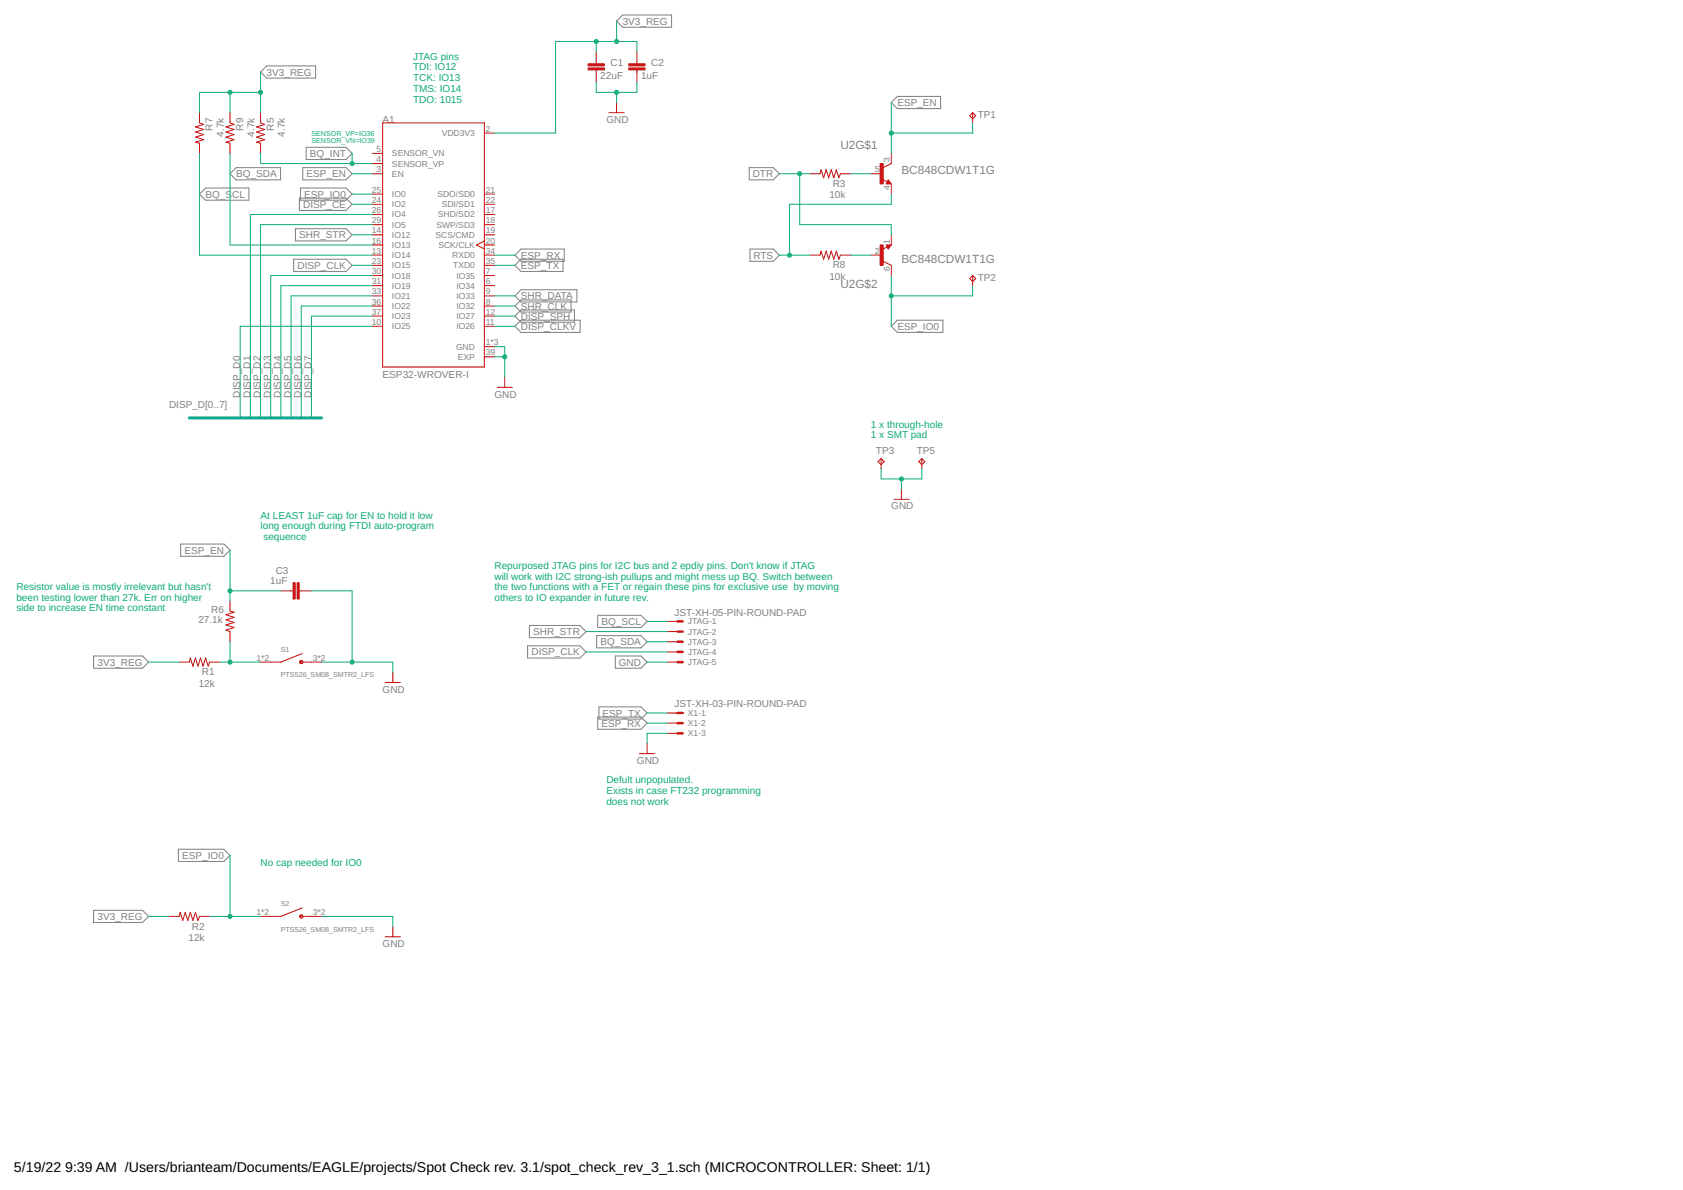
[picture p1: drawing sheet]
<svg xmlns="http://www.w3.org/2000/svg" width="420mm" height="297mm" viewBox="0 0 420 297" stroke-linecap="round" stroke-linejoin="round" font-family="sans-serif">
<g fill="none" stroke="#808080" stroke-width=".25">
<path d="M65 18l1.6-1.6h12.2v3.1h-12.2zM153.9 5.3l1.5-1.6h12.3v3.1h-12.3zM76.4 36.8h10l1.5 1.5-1.5 1.5h-10zM222.5 25.6l1.5-1.5h10.8v3h-10.8zM49.8 48.5l1.5-1.6h10.8v3.1h-10.8zM57.4 43.4l1.5-1.6h11.1v3.1h-11.1zM73.7 57.1h12.7l1.5 1.5-1.5 1.5h-12.7zM74.7 49.5h11.7l1.5 1.5-1.5 1.5h-11.7zM75 46.9h11.4l1.5 1.6-1.5 1.5h-11.4zM75.6 41.8h10.8l1.5 1.6-1.5 1.5h-10.8zM187 41.8h6l1.6 1.6-1.6 1.5h-6zM73.3 64.7h13.1l1.5 1.5-1.5 1.6h-13.1z"/>
<path d="M130.1 72.3h13.9v3.1h-13.9l-1.6-1.5zM130.1 64.7h10.5v3.1h-10.5l-1.6-1.6zM130.1 62.2h10.8v3h-10.8l-1.6-1.5zM130.1 79.9h14.7v3.1h-14.7l-1.6-1.6zM130.1 74.9h12.5v3h-12.5l-1.6-1.5zM130.1 77.4h13.3v3h-13.3l-1.6-1.5zM187.2 62.2h5.8l1.6 1.5-1.6 1.5h-5.8zM222.5 81.4l1.5-1.5h11.4v3.1h-11.4zM45.1 135.8h10.8l1.5 1.5-1.5 1.6h-10.8zM132.2 156.1h12.6l1.5 1.5-1.5 1.6h-12.6zM148.9 158.7h11.1l1.5 1.5-1.5 1.5h-11.1zM149.2 153.6h10.8l1.5 1.5-1.5 1.5h-10.8z"/>
<path d="M23.4 163.7h12.2l1.5 1.6-1.5 1.5h-12.2zM131.7 161.2h13.1l1.5 1.5-1.5 1.6h-13.1zM149.2 179h10.8l1.5 1.5-1.5 1.5h-10.8zM149.5 176.4h10.5l1.5 1.6-1.5 1.5h-10.5zM153.6 163.7h6.4l1.5 1.6-1.5 1.5h-6.4zM44.5 212h11.4l1.5 1.5-1.5 1.5h-11.4zM23.4 227.2h12.2l1.5 1.5-1.5 1.6h-12.2z"/>
</g>
<g fill="none" stroke="#c90d0c" stroke-width=".25">
<path d="M148.8 12.9v3M148.8 17.5v3M159 12.9v3M159 17.5v3M49.8 28.1v2.6l1 .4-2 .6 2 .6-2 .7 2 .6-2 .6 2 .7-2 .6 1 .3v2.5M57.4 28.1v2.6l1 .4-2 .6 2 .6-2 .7 2 .6-2 .6 2 .7-2 .6 1 .3v2.5M65 28.1v2.6l1.1 .4-2.1 .6 2.1 .6-2.1 .7 2.1 .6-2.1 .6 2.1 .7-2.1 .6 1 .3v2.5M93 38.3h2.5M95.5 30.7h25.4v60.9h-25.4zM120.9 33.2h2.6M152 28.1h3.8M153.9 25.6v2.5"/>
<path d="M222.5 38.3v2.5l-2 1M242.1 28.9l.7-.8 .8 .8-.8 .8zM242.8 28.1v2.6M93 43.4h2.5M93 40.8h2.5M93 53.5h2.5M93 56.1h2.5M93 58.6h2.5M93 48.5h2.5M93 51h2.5M120.9 53.5h2.6M120.9 56.1h2.6"/>
<path d="M120.9 58.6h2.6M120.9 48.5h2.6M120.9 51h2.6M202.2 43.4h2.5l.3-1 .6 2 .6-2 .7 2 .6-2 .7 2 .6-2 .6 2 .4-1h2.5M217.4 43.4h2.6M220.3 44.8l1.2 .6M221.7 44.9l.8 1h-1.3zM221.7 45.4l.2 .3h-.4l.2-.6 .5 .7h-.7M222.5 45.9v2.6M222.5 58.6v2.6M93 61.2h2.5M93 63.7h2.5"/>
<path d="M93 66.2h2.5M93 68.8h2.5M93 71.3h2.5M93 73.9h2.5M93 76.4h2.5M93 78.9h2.5M120.9 61.2h2.6M120.9 63.7h2.6M120.9 60.2l-2 1 2 .9M120.9 66.2h2.6M120.9 68.8h2.6M120.9 71.3h2.6"/>
<path d="M120.9 73.9h2.6M120.9 76.4h2.6M120.9 78.9h2.6M202.2 63.7h2.5l.3-1 .6 2 .6-2 .7 2 .6-2 .7 2 .6-2 .6 2 .4-1h2.5M217.4 63.7h2.6M220.5 65.2l2 1v2.6M221.2 61.2h1.3l-.8 1zM221.5 61.3h.7l-.5 .6-.2-.5h.4l-.2 .3M221.5 61.6l-1.2 .7M242.1 69.5l.7-.7 .8 .7-.8 .8zM242.8 68.8v2.5M93 81.4h2.5"/>
<path d="M120.9 86.5h2.6M120.9 81.4h2.6M120.9 89.1h2.6M124.1 96.7h3.8M126 94.1v2.6M219.2 115.2l.8-.7 .7 .7-.7 .8zM220 114.5v2.5M229.4 115.2l.7-.7 .8 .7-.8 .8zM230.1 114.5v2.5M223.1 124.6h3.8M225 122.1v2.5M57.4 150v2.6l1 .2-2 .7 2 .6-2 .6 2 .7-2 .6 2 .6-2 .7 1 .3v2.6"/>
<path d="M70.1 147.5h3.1M74.7 147.5h3M166.6 155.1h2.6M166.6 157.6h2.6M44.7 165.3h2.6l.2-1 .7 2 .6-2 .6 2 .7-2 .6 2 .6-2 .7 2 .3-1h2.6M75.5 163.1l-5.4 2.2h-5.1M75.6 165.3h4.7M96.2 170.3h3.8M98.1 167.8v2.5M166.6 165.3h2.6M166.6 160.2h2.6M166.6 162.7h2.6"/>
<path d="M166.6 178h2.6M159.6 188.1h3.8M161.5 185.6v2.5M166.6 180.5h2.6M166.6 183h2.6M42.2 228.7h2.5l.3-1 .6 2.1 .6-2.1 .7 2.1 .6-2.1 .7 2.1 .6-2.1 .6 2.1 .4-1.1h2.5M75.5 226.6l-5.4 2.1h-5.1M75.6 228.7h4.7M96.2 233.8h3.8M98.1 231.3v2.5"/>
</g>
<g fill="#c90d0c" stroke="#c90d0c" stroke-width=".25">
<path d="M74.2 145.5h.5v4h-.5z"/>
<path d="M73.2 145.5h.5v4h-.5z"/>
<path d="M219.7 40.8h.8v5.1h-.8z"/>
<path d="M219.7 61.2h.8v5h-.8z"/>
<path d="M146.8 17h4.1v.5h-4.1z"/>
<path d="M146.8 15.9h4.1v.5h-4.1z"/>
<path d="M157 17h4v.5h-4z"/>
<path d="M157 15.9h4v.5h-4z"/>
</g>
<path d="M169.2 155.1h1.2M169.2 157.6h1.2M169.2 160.2h1.2M169.2 162.7h1.2M169.2 165.3h1.2M169.2 178h1.2M169.2 180.5h1.2M169.2 183h1.2" fill="none" stroke="#c90d0c" stroke-width=".61"/>
<g fill="#c90d0c" stroke="#c90d0c" stroke-width=".25">
<path d="M75 164.9a.41 .41 0 0 1 .6 .2 .41 .41 0 0 1-.3 .6 .41 .41 0 0 1-.5-.4h.2a.26 .26 0 0 1 .3-.3 .26 .26 0 0 1 .1 .5 .26 .26 0 0 1-.4-.1l-.2-.1z" fill-rule="evenodd"/>
<path d="M75 228.4a.41 .41 0 0 1 .6 .2 .41 .41 0 0 1-.3 .5 .41 .41 0 0 1-.5-.4h.2a.26 .26 0 0 1 .3-.2 .26 .26 0 0 1 .1 .5 .26 .26 0 0 1-.4-.1l-.2-.2z" fill-rule="evenodd"/>
</g>
<path d="M47.3 104.3h33" fill="none" stroke="#0696d7" stroke-width=".76"/>
<g fill="none" stroke="#0dab76" stroke-width=".25">
<path d="M65 18v10.1M148.8 10.4v2.5M153.9 5.3v5.1M159 12.9v-2.5h-20.3v22.8h-15.2M49.8 38.3v25.4h43.2M57.4 23.1v5M57.4 38.3v22.9h35.6M65 23.1h-15.2v5M65 38.3v2.5h28M87.9 38.3v2.5M148.8 20.5v2.6h10.2v-2.6M153.9 23.1v2.5"/>
<path d="M222.5 25.6v12.7M242.8 30.7v2.5h-20.3M87.9 43.4h5.1M87.9 48.5h5.1M87.9 51h5.1M87.9 58.6h5.1M93 53.5h-30.5v50.8M93 56.1h-28v48.2M194.6 43.4h7.6M199.6 43.4v12.7h22.9v2.5M212.3 43.4h5.1M222.5 48.5v2.5h-25.4v12.7"/>
<path d="M87.9 66.2h5.1M93 68.8h-25.4v35.5M93 71.3h-22.9v33M93 73.9h-20.3v30.4M93 76.4h-17.8v27.9M93 78.9h-15.3v25.4M123.5 73.9h5M123.5 76.4h5M123.5 78.9h5M123.5 66.2h5M123.5 63.7h5M194.6 63.7h7.6"/>
<path d="M212.3 63.7h5.1M222.5 68.8v12.6M242.8 71.3v2.6h-20.3M93 81.4h-33v22.9M123.5 81.4h5M123.5 89.1h2.5M123.5 86.5h2.5v7.6M220 117v2.5h10.1v-2.5M225 119.5v2.6M57.4 137.3v12.7M57.4 147.5h12.7M77.7 147.5h10.2v17.8"/>
<path d="M146.3 157.6h20.3M161.5 155.1h5.1M37.1 165.3h7.6M54.9 165.3h10.1M57.4 160.2v5.1M80.3 165.3h17.8v2.5M146.3 162.7h20.3M161.5 165.3h5.1M161.5 178h5.1M161.5 160.2h5.1M161.5 180.5h5.1M166.6 183h-5.1v2.6"/>
<path d="M57.4 213.5v15.2M37.1 228.7h5.1M52.3 228.7h12.7M80.3 228.7h17.8v2.6"/>
</g>
<g fill="#0dab76" stroke="#0dab76" stroke-width=".25">
<circle cx="153.9" cy="10.4" r=".51"/>
<circle cx="148.8" cy="10.4" r=".51"/>
<circle cx="57.4" cy="23.1" r=".51"/>
<circle cx="65" cy="23.1" r=".51"/>
<circle cx="225" cy="119.5" r=".51"/>
<circle cx="87.9" cy="165.3" r=".51"/>
<circle cx="153.9" cy="23.1" r=".51"/>
<circle cx="126" cy="89.1" r=".51"/>
<circle cx="222.5" cy="33.2" r=".51"/>
<circle cx="57.4" cy="147.5" r=".51"/>
<circle cx="222.5" cy="73.9" r=".51"/>
<circle cx="57.4" cy="228.7" r=".51"/>
<circle cx="57.4" cy="165.3" r=".51"/>
<circle cx="197.1" cy="63.7" r=".51"/>
<circle cx="199.6" cy="43.4" r=".51"/>
<circle cx="87.9" cy="40.8" r=".51"/>
</g>
<g font-size="3.5">
<text x="3.5" y="292.5">5/19/22</text>
<text x="16.3" y="292.5">9:39 AM /Users/brianteam/Documents/EAGLE/projects/Spot Check rev. 3.1/spot_check_rev_3_1.sch (MICROCONTROLLER: Sheet: 1/1)</text>
</g>
<g font-size="2.9" fill="#808080">
<text x="209.8" y="37.3">U2G$1</text>
<text x="225" y="43.4">BC848CDW1T1G</text>
<text x="225" y="65.8">BC848CDW1T1G</text>
<text x="209.8" y="71.8">U2G$2</text>
</g>
<g font-size="2.5" fill="#808080">
<text x="155.5" y="6.2">3V3_REG</text>
<text x="152.4" y="16.6">C1</text>
<text x="162.6" y="16.6">C2</text>
<text x="66.6" y="18.9">3V3_REG</text>
<text x="149.9" y="19.6">22uF</text>
<text x="160" y="19.6">1uF</text>
<text x="224" y="26.5">ESP_EN</text>
<text x="244.1" y="29.4">TP1</text>
<text x="53.1" y="32.6" transform="rotate(-90 53.1 32.6)">R7</text>
<text x="55.9" y="34.1" transform="rotate(-90 55.9 34.1)">4.7k</text>
<text x="60.7" y="32.6" transform="rotate(-90 60.7 32.6)">R9</text>
<text x="63.5" y="34.1" transform="rotate(-90 63.5 34.1)">4.7k</text>
<text x="68.3" y="32.6" transform="rotate(-90 68.3 32.6)">R5</text>
<text x="71.1" y="34.1" transform="rotate(-90 71.1 34.1)">4.7k</text>
<text x="95.5" y="30.6">A1</text>
<text x="151.4" y="30.7">GND</text>
<text x="77.4" y="39.2">BQ_INT</text>
<text x="59" y="44.3">BQ_SDA</text>
<text x="76.5" y="44.3">ESP_EN</text>
<text x="187.9" y="44.3">DTR</text>
<text x="207.9" y="46.6">R3</text>
<text x="51.3" y="49.3">BQ_S</text>
<text x="58" y="49.3">CL</text>
<text x="75.7" y="51.9">DISP_CE</text>
<text x="76" y="49.3">ESP_IO0</text>
<text x="207.1" y="49.5">10k</text>
<text x="74.7" y="59.5">SHR_STR</text>
<text x="130.1" y="64.6">ESP_RX</text>
<text x="188.1" y="64.6">RTS</text>
<text x="74.3" y="67.1">DISP_CLK</text>
<text x="130.1" y="67.1">ESP_TX</text>
<text x="207.1" y="69.8">10k</text>
<text x="207.9" y="67">R8</text>
<text x="244.1" y="70">TP2</text>
<text x="130.1" y="74.7">SHR_DATA</text>
<text x="130.1" y="77.3">SHR_CLK</text>
<text x="130.1" y="79.8">DISP_SPH</text>
<text x="130.1" y="82.3">DISP_CLKV</text>
<text x="224" y="82.3">ESP_IO0</text>
<text x="95.5" y="94.2">ESP32-WROVER-I</text>
<text x="42.2" y="101.8">DISP_D[0..7]</text>
<text x="60" y="99.2" transform="rotate(-90 60 99.2)">DISP_D0</text>
<text x="62.5" y="99.2" transform="rotate(-90 62.5 99.2)">DISP_D1</text>
<text x="65" y="99.2" transform="rotate(-90 65 99.2)">DISP_D2</text>
<text x="67.6" y="99.2" transform="rotate(-90 67.6 99.2)">DISP_D3</text>
<text x="70.1" y="99.2" transform="rotate(-90 70.1 99.2)">DISP_D4</text>
<text x="72.7" y="99.2" transform="rotate(-90 72.7 99.2)">DISP_D5</text>
<text x="75.2" y="99.2" transform="rotate(-90 75.2 99.2)">DISP_D6</text>
<text x="77.7" y="99.2" transform="rotate(-90 77.7 99.2)">DISP_D7</text>
<text x="123.5" y="99.2">GND</text>
<text x="218.7" y="113.2">TP3</text>
<text x="228.8" y="113.2">TP5</text>
<text x="222.5" y="127.2">GND</text>
<text x="46" y="138.2">ESP_EN</text>
<text x="68.8" y="143.2">C3</text>
<text x="67.5" y="145.7">1uF</text>
<text x="49.5" y="155.6">27.1k</text>
<text x="52.7" y="153.1">R6</text>
<text x="150.2" y="156">BQ_SCL</text>
<text x="168.4" y="153.7">JST-XH-05-PIN-ROUND-PAD</text>
<text x="133.1" y="158.5">SHR_STR</text>
<text x="149.9" y="161.1">BQ_SDA</text>
<text x="24.3" y="166.2">3V3_REG</text>
<text x="132.7" y="163.6">DISP_CLK</text>
<text x="154.5" y="166.2">GND</text>
<text x="49.6" y="171.4">12k</text>
<text x="50.4" y="168.5">R1</text>
<text x="95.5" y="172.9">GND</text>
<text x="150.4" y="178.9">ESP_TX</text>
<text x="168.4" y="176.6">JST-XH-03-PIN-ROUND-PAD</text>
<text x="150.2" y="181.4">ESP_RX</text>
<text x="159" y="190.7">GND</text>
<text x="45.5" y="214.4">ESP_IO0</text>
<text x="24.3" y="229.6">3V3_REG</text>
<text x="47.9" y="232">R2</text>
<text x="47.1" y="234.8">12k</text>
<text x="95.5" y="236.4">GND</text>
</g>
<g font-size="2.5" fill="#0dab76">
<text x="103.1" y="14.9">JTAG pins</text>
<text x="103.1" y="17.6">TDI: IO12</text>
<text x="103.1" y="20.3">TCK: IO13</text>
<text x="103.1" y="22.9">TMS: IO14</text>
<text x="103.1" y="25.6">TDO: 1015</text>
<text x="217.4" y="106.7">1 x through-hole</text>
<text x="217.4" y="109.4">1 x SMT pad</text>
<text x="65" y="129.5">At LEAST 1uF cap for EN to hold it low</text>
<text x="65" y="132.1">long enough during FTDI auto-program</text>
<text x="65.7" y="134.8">sequence</text>
<text x="123.5" y="142">Repurposed JTAG pins for I2C bus and 2 epdiy pins. Don't know if JTAG</text>
<text x="4.1" y="147.2">Resistor value is mostly irrelevant but hasn't</text>
<text x="4.1" y="149.9">been testing lower than 27k. Err on higher</text>
<text x="123.5" y="144.7">will work with I2C strong-ish pullups and might mess up BQ. Switch between</text>
<text x="123.5" y="147.4">the two functions with a FET or regain these pins for exclusive use by moving</text>
<text x="4.1" y="152.6">side to increase EN time constant</text>
<text x="123.5" y="150">others to IO expander in future rev.</text>
<text x="151.4" y="195.5">Defult unpopulated.</text>
<text x="151.4" y="198.2">Exists in case FT232 programming</text>
<text x="151.4" y="200.8">does not work</text>
<text x="65" y="216.1">No cap needed for IO0</text>
</g>
<g font-size="2.1" fill="#808080">
<text x="110.3" y="34">VDD3V3</text>
<text x="121.3" y="32.9">2</text>
<text x="94" y="40.5">4</text>
<text x="94" y="37.9">5</text>
<text x="97.9" y="41.6">SENSOR_VP</text>
<text x="97.9" y="39">SENSOR_VN</text>
<text x="222.1" y="40.5" transform="rotate(-90 222.1 40.5)">3</text>
<text x="94" y="43">3</text>
<text x="97.9" y="44.1">EN</text>
<text x="218.4" y="43">5</text>
<text x="222.1" y="47.4" transform="rotate(-90 222.1 47.4)">4</text>
<text x="92.8" y="48.1">25</text>
<text x="92.8" y="53.2">26</text>
<text x="92.8" y="50.6">24</text>
<text x="97.9" y="49.2">IO0</text>
<text x="97.9" y="51.7">IO2</text>
<text x="109.2" y="49.2">SDO/SD0</text>
<text x="110.3" y="51.7">SDI/SD1</text>
<text x="121.3" y="53.2">17</text>
<text x="121.3" y="48.1">21</text>
<text x="121.3" y="50.6">22</text>
<text x="92.8" y="55.7">29</text>
<text x="92.8" y="58.2">14</text>
<text x="97.9" y="54.3">IO4</text>
<text x="97.9" y="56.8">IO5</text>
<text x="97.9" y="59.4">IO12</text>
<text x="108.7" y="59.4">SCS/CMD</text>
<text x="109" y="56.8">SWP/SD3</text>
<text x="109.3" y="54.3">SHD/SD2</text>
<text x="121.3" y="55.7">18</text>
<text x="121.3" y="58.2">19</text>
<text x="92.8" y="60.8">16</text>
<text x="92.8" y="63.3">13</text>
<text x="92.8" y="65.9">23</text>
<text x="97.9" y="61.9">IO13</text>
<text x="97.9" y="64.4">IO14</text>
<text x="109.4" y="61.9">SCK/CLK</text>
<text x="112.9" y="64.4">RXD0</text>
<text x="121.3" y="60.8">20</text>
<text x="121.3" y="63.3">34</text>
<text x="121.3" y="65.9">35</text>
<text x="218.4" y="63.3">2</text>
<text x="222.1" y="60.8" transform="rotate(-90 222.1 60.8)">1</text>
<text x="92.8" y="68.4">30</text>
<text x="92.8" y="70.9">31</text>
<text x="97.9" y="67">IO15</text>
<text x="97.9" y="69.5">IO18</text>
<text x="113.1" y="67">TXD0</text>
<text x="113.9" y="69.5">IO35</text>
<text x="121.3" y="70.9">6</text>
<text x="121.3" y="68.4">7</text>
<text x="222.1" y="67.8" transform="rotate(-90 222.1 67.8)">6</text>
<text x="92.8" y="73.5">33</text>
<text x="92.8" y="76">36</text>
<text x="97.9" y="72.1">IO19</text>
<text x="97.9" y="74.6">IO21</text>
<text x="97.9" y="77.1">IO22</text>
<text x="113.9" y="77.1">IO32</text>
<text x="113.9" y="74.6">IO33</text>
<text x="113.9" y="72.1">IO34</text>
<text x="121.3" y="76">8</text>
<text x="121.3" y="73.5">9</text>
<text x="92.8" y="78.6">37</text>
<text x="92.8" y="81.1">10</text>
<text x="97.9" y="79.7">IO23</text>
<text x="97.9" y="82.2">IO25</text>
<text x="113.9" y="82.2">IO26</text>
<text x="113.9" y="79.7">IO27</text>
<text x="121.3" y="81.1">11</text>
<text x="121.3" y="78.6">12</text>
<text x="113.8" y="87.3">GND</text>
<text x="114.3" y="89.8">EXP</text>
<text x="121.3" y="86.2">1*3</text>
<text x="121.3" y="88.7">39</text>
<text x="171.7" y="155.9">JTAG-1</text>
<text x="171.7" y="158.4">JTAG-2</text>
<text x="171.7" y="160.9">JTAG-3</text>
<text x="64" y="164.9">1*2</text>
<text x="78.1" y="164.9">3*2</text>
<text x="171.7" y="163.5">JTAG-4</text>
<text x="171.7" y="166">JTAG-5</text>
<text x="171.7" y="178.7">X1-1</text>
<text x="171.7" y="181.3">X1-2</text>
<text x="171.7" y="183.8">X1-3</text>
<text x="64" y="228.4">1*2</text>
<text x="78.1" y="228.4">3*2</text>
</g>
<g font-size="1.8" fill="#0dab76">
<text x="77.7" y="33.8">SENSOR_VP=IO36</text>
<text x="77.7" y="35.7">SENSOR_VN=IO39</text>
</g>
<g font-size="1.8" fill="#808080">
<text x="70.1" y="162.7">S1</text>
<text x="70.1" y="169.1">PTS526_SM08_SMTR2_LFS</text>
<text x="70.1" y="226.2">S2</text>
<text x="70.1" y="232.6">PTS526_SM08_SMTR2_LFS</text>
</g>
</svg>
